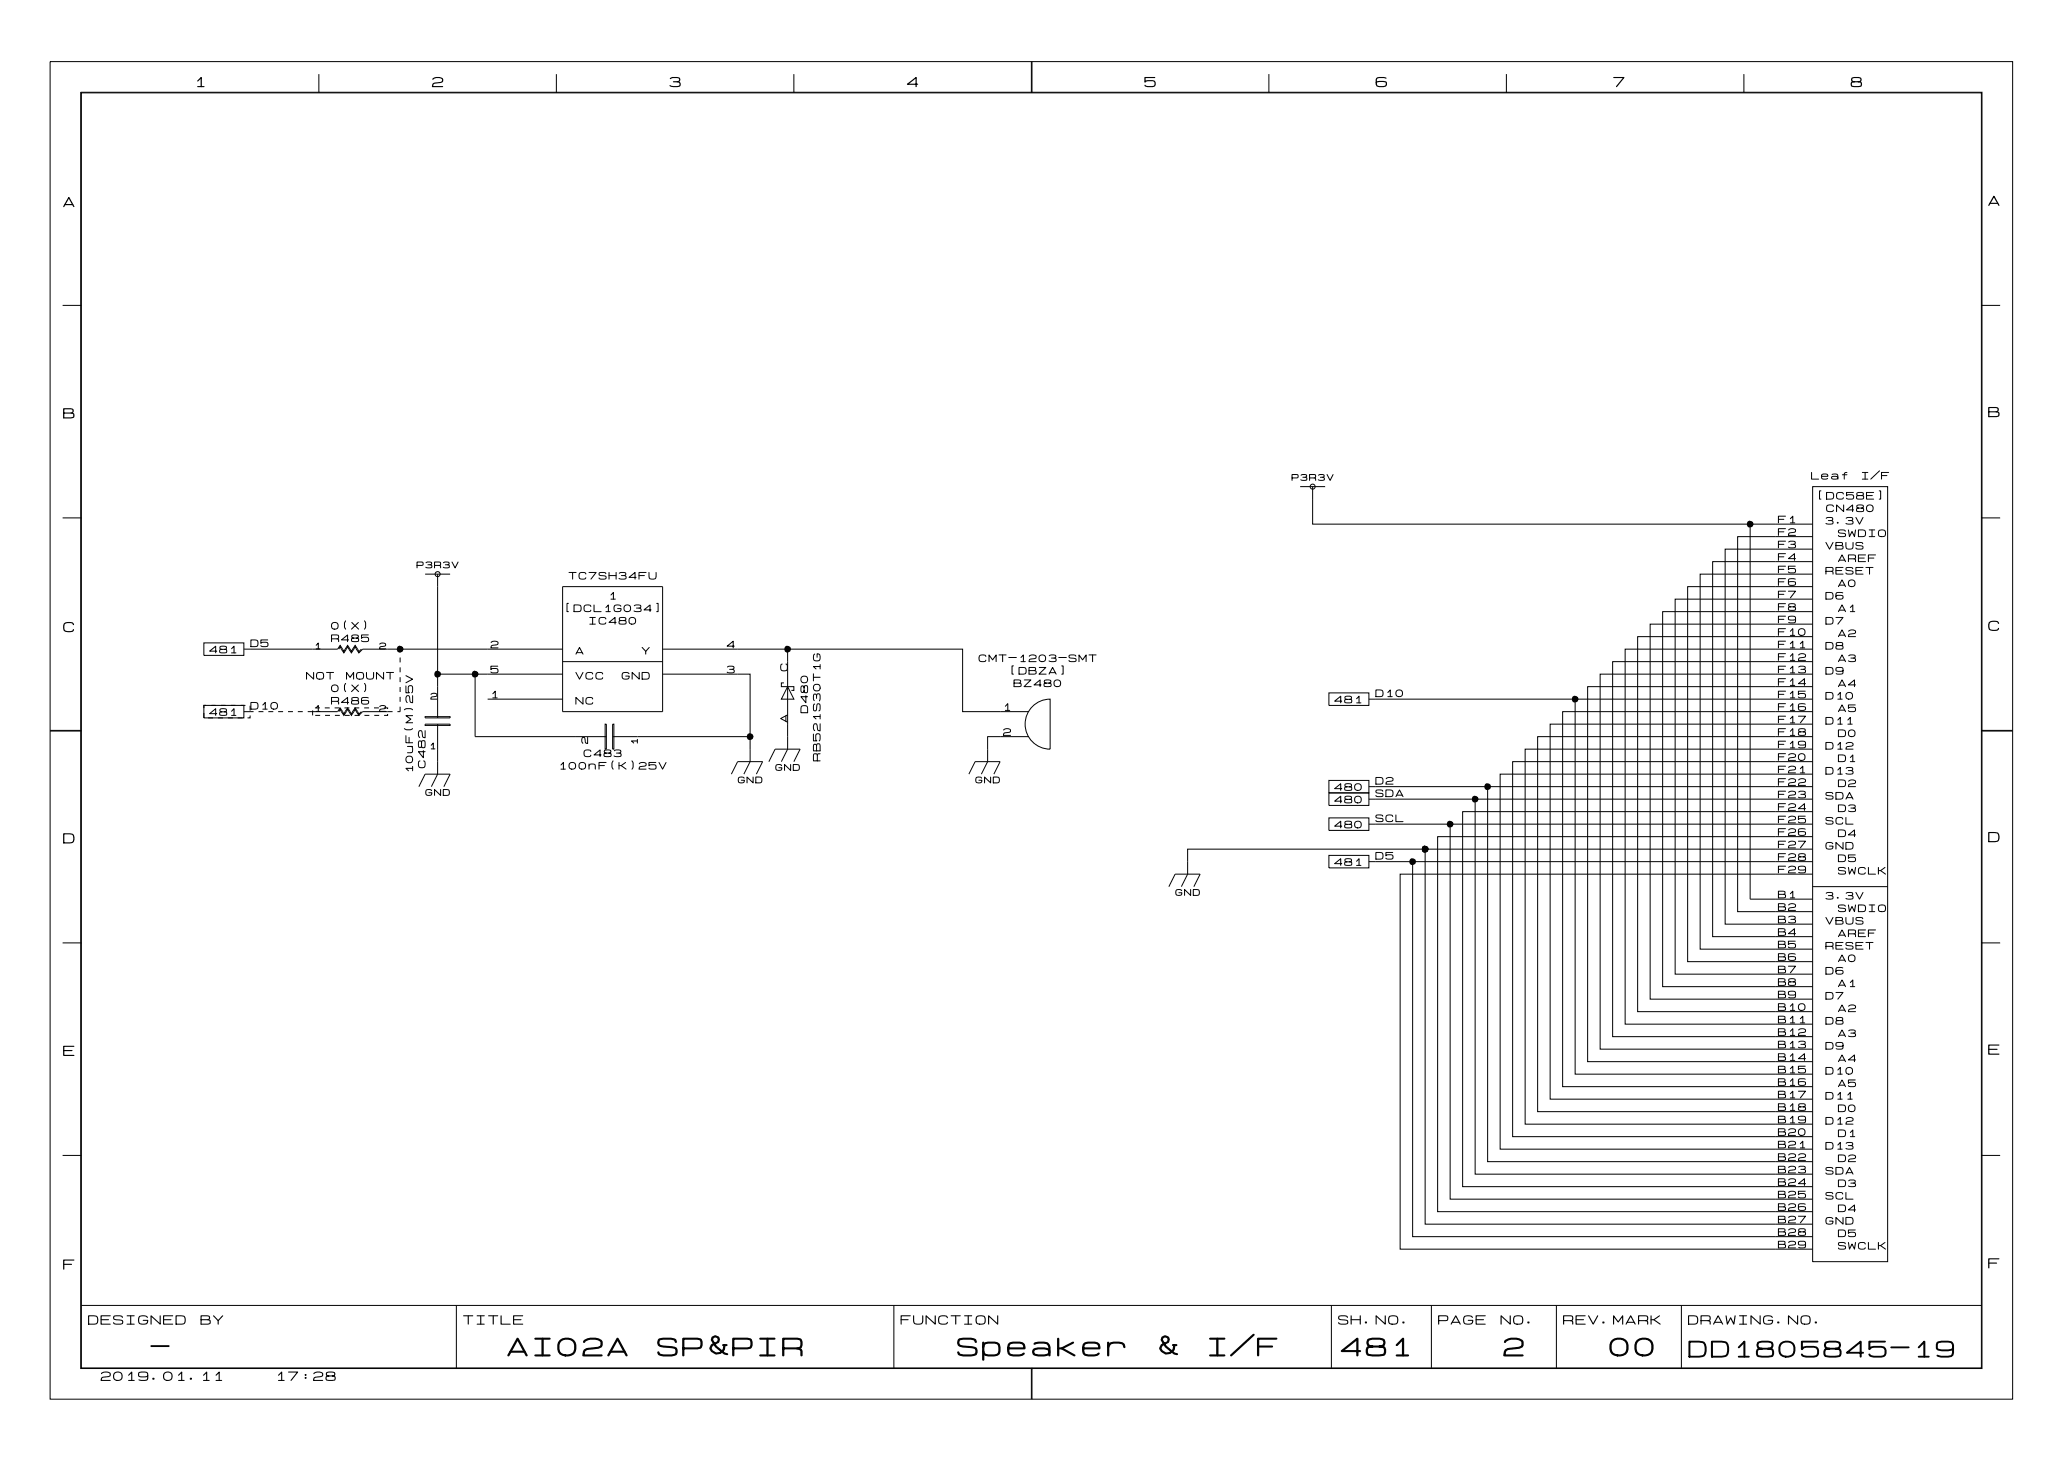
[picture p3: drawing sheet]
<svg xmlns="http://www.w3.org/2000/svg" width="297mm" height="210mm" viewBox="0 0 297 210" stroke-linecap="round" stroke-linejoin="round" font-family="sans-serif">
<g fill="none" stroke="#000" stroke-width=".14">
<path d="M7.2 8.9h282v192.1h-282zM11.6 13.3h273.2v183.3h-273.2zM11.7 13.3h273v183.2h-273zM45.8 10.6v2.7M79.9 10.6v2.7M114.1 10.6v2.7M148.2 8.9v4.4M148.3 8.9v4.4M182.3 10.6v2.7M216.4 10.6v2.7M250.6 10.6v2.7M9 43.9h2.7"/>
<path d="M284.7 43.9h2.7M9 74.4h2.7M186.8 69.9h3.6M188.6 69.9v5.4h71.8M251.4 75.3v53.9h9M255 77.1h-5.3v53.9h10.7M255 77.1h5.4M260.4 69.9h10.8v111.4h-10.8zM260.4 78.9h-12.5v53.9h12.5M284.7 74.4h2.7M29.3 92.4h5.7v1.8h-5.7zM35 93.3h13.5l.4-.6 .5 .9 .5-.9 .6 .9 .5-.9 .6 .9 .3-.3"/>
<path d="M57.5 93.3v.5M57.5 94.5v.7M57.5 95.9v.7M57.5 97.3v.7M57.5 98.7v.7M61.1 82.5h3.6M62.9 96.9v6.2M62.9 82.5v14.4h17.9M68.3 96.9v8.9h18.8M80.8 93.3h-28.7l-.5 .5-.6-.9-.5 .9-.6-.9-.5 .9-.5-.9-.2 .4M80.8 84.3h14.4v17.9h-14.4zM80.8 95.1h14.4"/>
<path d="M95.2 96.9h12.6v12.5l-.9 1.8M95.2 93.3h43.1v8.9h5.4M112.6 98.1h-.3v.6h1.8v.5h-.4M113.2 93.3v1.8M113.2 98.7l.9 1.7h-1.8zM113.2 95.1v8.9M190.9 99.6h5.8v1.7h-5.8zM260.4 98.7h-32.3v53.8h32.3M260.4 96.9h-30.5v53.8h30.5M260.4 93.3h-26.9v53.8h26.9M260.4 80.7h-14.3v53.9h14.3M260.4 84.3h-17.9v53.9h17.9"/>
<path d="M260.4 82.5h-16.1v53.9h16.1M260.4 87.9h-21.5v53.9h21.5M260.4 86.1h-19.7v53.9h19.7M260.4 91.5h-25.1v53.8h25.1M260.4 89.7h-23.3v53.8h23.3M260.4 95.1h-28.7v53.8h28.7M7.2 105h4.5M7.2 104.9h4.5M29.3 102.4v.7M29.3 101.3h5.7v1.8h-5.7zM29.6 101.3h-.3v.4M29.9 103.1h.7"/>
<path d="M30.3 101.3h.7M31.3 103.1h.7M31.7 101.3h.7M32.7 103.1h.7M33.1 101.3h.8M34.2 103.1h.7M34.6 101.3h.7M35.9 102.8v.3h-.3M35.9 101.4v.7M36.4 102.2h-1.4M37.1 102.2h.7M38.6 102.2h.7"/>
<path d="M40 102.2h.7M41.4 102.2h.7M42.8 102.2h.7M44.2 102.2h4.3l.4-.5 .5 .9 .5-.9 .6 .9 .5-.9 .6 .9 .3-.4M44.9 102.1v.7M45.3 101.7h.7M45.3 102.8h.7M46.7 101.7h.7M46.7 102.8h.7M48.1 101.7h.7M48.1 102.8h.7M49.5 101.7h.7"/>
<path d="M49.5 102.8h.7M50.9 101.7h.7M50.9 102.8h.8M52.3 101.7h.7M52.4 102.8h.7M53.7 101.7h.7M53.8 102.8h.7M55.1 101.7h.6v.2M55.7 102.6v.2h-.5M56.4 102.2h-4.3l-.5 .6-.6-.9-.5 .9-.6-.9-.5 .9-.5-.9-.2 .3M57.5 101.5v.7h-.4M57.5 100.1v.7"/>
<path d="M60.2 113l.9-1.8h3.6l-.9 1.8M61.1 104h3.6v.2h-3.6zM61.1 103h3.6v.1h-3.6zM62.9 104v7.2l-.9 1.8M70.1 100.4h10.7M86.9 104h.2v3.6h-.2zM88 104h.2v3.6h-.2zM105.1 111.2l.9-1.8h3.6l-.9 1.8M107.8 105.8h-19.8M110.5 109.4l.9-1.8h3.6l-.9 1.8M113.2 104v1.8M113.2 105.8v1.8l-.9 1.8"/>
<path d="M139.2 111.2l.9-1.8h3.6l-.9 1.8M141.9 107.6v1.8l-.9 1.8M143.7 102.2h4.1M147.8 105.8h-5.9v1.8M148.3 101.5a3.6 3.6 0 0 1 2.6-1.1v7.2a3.6 3.6 0 0 1-3.3-2.2 3.6 3.6 0 0 1 .7-3.9zM190.9 117.5h5.8v1.8h-5.8zM190.9 113.9h5.8v1.8h-5.8zM190.9 112.1h5.8v1.8h-5.8zM208.3 118.4h-11.6M211.9 114.8h-15.2M213.7 113h-17M226.3 100.4h-29.6"/>
<path d="M260.4 102.2h-35.9v53.9h35.9M260.4 111.2h-44.9v53.9h44.9M260.4 113h-46.7v53.9h46.7M260.4 100.4h-34.1v53.9h34.1M260.4 109.4h-43.1v53.9h43.1M260.4 105.8h-39.5v53.9h39.5M260.4 107.6h-41.3v53.9h41.3M260.4 104h-37.7v53.9h37.7M260.4 114.8h-48.5v53.9h48.5M260.4 116.6h-50.3v53.9h50.3M260.4 118.4h-52.1v53.9h52.1M284.7 104.9h4.5"/>
<path d="M284.7 105h4.5M9 135.5h2.7M167.9 127.4l.9-1.8h3.6l-.9 1.8M190.9 122.9h5.8v1.8h-5.8zM203 123.8h-6.3M204.8 122h-34.2v3.6l-.9 1.8M204.8 122v53.9h55.6M260.4 120.2h-53.9v53.9h53.9M260.4 125.6h-59.2v53.9h59.2M260.4 123.8h-57.4v53.9h57.4M260.4 122h-55.6M260.4 127.4h10.8"/>
<path d="M284.7 135.5h2.7M9 166h2.7M284.7 166h2.7M11.7 187.6h273M65.6 187.6v8.9M128.4 187.6v8.9M148.2 196.5v4.5M148.3 196.5v4.5M191.3 187.6v8.9M205.7 187.6v8.9M223.6 187.6v8.9M241.6 187.6v8.9"/>
<circle cx="188.6" cy="69.9" r=".36"/>
<circle cx="62.9" cy="82.5" r=".36"/>
</g>
<path d="M251.2 74.9l.2-.1 .5 .2v.3l-.1 .3-.4 .2-.3-.1-.1-.3v-.3zM57.2 92.8h.3l.4 .2 .1 .3-.1 .3-.5 .2-.2-.1-.2-.3v-.3zM62.6 96.4h.3l.4 .2 .1 .3-.2 .3-.4 .1-.3-.1-.1-.2v-.3zM68 96.4h.2l.5 .2 .1 .3-.2 .3-.4 .1-.3-.1-.1-.2v-.3zM112.9 92.8h.2l.5 .2 .1 .3-.2 .3-.4 .2-.3-.1-.1-.3v-.3zM107.5 105.4l.3-.1 .4 .2 .1 .3-.2 .4-.4 .1-.3-.1-.1-.2v-.3zM208 118l.3-.1 .4 .2 .1 .3-.1 .3-.4 .2-.3-.1-.1-.3v-.3zM211.6 114.4l.3-.1 .4 .2 .1 .3-.1 .3-.4 .2-.3-.1-.1-.3v-.3zM213.4 112.6l.3-.1 .4 .2 .1 .3-.1 .3-.4 .2-.3-.1-.1-.3v-.3zM226 100h.3l.4 .2 .1 .2-.1 .4-.5 .1-.2-.1-.2-.2 .1-.3zM202.7 123.4l.2-.1 .5 .2 .1 .3-.2 .3-.4 .2-.3-.1-.1-.3v-.3zM204.5 121.6l.2-.1 .5 .2v.3l-.1 .3-.4 .2-.3-.1-.1-.3v-.3z" fill="#000"/>
<g font-size="3.6">
<text x="72.8" y="195.4">AI02A</text>
<text x="94.3" y="195.4">SP&amp;PIR</text>
<text x="137.4" y="195.4">Speaker</text>
<text x="166.1" y="195.4">&amp;</text>
<text x="173.3" y="195.4">I/F</text>
<text x="192.5" y="195.4">481</text>
<text x="215.8" y="195.4">2</text>
<text x="231.1" y="195.4">00</text>
</g>
<g font-size="3.2">
<text x="21.6" y="195.3">-</text>
<text x="242.5" y="195.5">DD1805845-19</text>
</g>
<g font-size="2">
<text x="27.9" y="12.8">1</text>
<text x="62" y="12.8">2</text>
<text x="96.1" y="12.8">3</text>
<text x="130.2" y="12.8">4</text>
<text x="164.3" y="12.8">5</text>
<text x="197.6" y="12.8">6</text>
<text x="231.7" y="12.8">7</text>
<text x="265.8" y="12.8">8</text>
<text x="285.6" y="29.8">A</text>
<text x="9" y="30">A</text>
<text x="9" y="60.4">B</text>
<text x="285.6" y="60.2">B</text>
<text x="9" y="91.1">C</text>
<text x="285.6" y="90.9">C</text>
<text x="9" y="121.4">D</text>
<text x="285.6" y="121.3">D</text>
<text x="9" y="152">E</text>
<text x="285.6" y="151.8">E</text>
<text x="9" y="182.7">F</text>
<text x="285.6" y="182.5">F</text>
</g>
<g font-size="1.8">
<text x="12.6" y="190.6">DESIGNED</text>
<text x="28.7" y="190.6">BY</text>
<text x="66.5" y="190.6">TITLE</text>
<text x="129.3" y="190.6">FUNCTION</text>
<text x="192.2" y="190.6">SH.NO.</text>
<text x="206.6" y="190.6">PAGE</text>
<text x="215.5" y="190.6">NO.</text>
<text x="224.5" y="190.6">REV.MARK</text>
<text x="242.5" y="190.6">DRAWING.NO.</text>
<text x="14.4" y="198.6">2019.01.11</text>
<text x="39.5" y="198.6">17:28</text>
</g>
<g font-size="1.4">
<text x="260.2" y="69.1">Leaf</text>
<text x="260.9" y="72">[DC58E]</text>
<text x="267.3" y="69.1">I/F</text>
<text x="255.4" y="77.2">F2</text>
<text x="255.4" y="75.4">F1</text>
<text x="262.2" y="75.6">3.3V</text>
<text x="262.3" y="73.8">CN480</text>
<text x="264" y="77.3">SWDIO</text>
<text x="81.6" y="83.5">TC7SH34FU</text>
<text x="255.4" y="82.6">F5</text>
<text x="255.4" y="80.8">F4</text>
<text x="255.4" y="79">F3</text>
<text x="262.2" y="82.7">RESET</text>
<text x="262.2" y="79.1">VBUS</text>
<text x="264" y="80.9">AREF</text>
<text x="80.9" y="88.1">[DCL1G034]</text>
<text x="84.5" y="89.9">IC480</text>
<text x="87.4" y="86.3">1</text>
<text x="255.4" y="89.7">F9</text>
<text x="255.4" y="87.9">F8</text>
<text x="255.4" y="86.1">F7</text>
<text x="255.4" y="84.4">F6</text>
<text x="262.2" y="89.9">D7</text>
<text x="262.2" y="86.3">D6</text>
<text x="264" y="84.5">A0</text>
<text x="264" y="88.1">A1</text>
<text x="30" y="94.1">481</text>
<text x="35.9" y="93.2">D5</text>
<text x="47.5" y="92.4">R485</text>
<text x="47.5" y="90.6">0(X)</text>
<text x="70.4" y="93.3">2</text>
<text x="82.6" y="94.2">A</text>
<text x="92.1" y="94.2">Y</text>
<text x="104.4" y="93.3">4</text>
<text x="140.5" y="95.3">CMT-1203-SMT</text>
<text x="255.4" y="93.3">F11</text>
<text x="255.4" y="91.5">F10</text>
<text x="255.4" y="95.1">F12</text>
<text x="262.2" y="93.5">D8</text>
<text x="264" y="95.3">A3</text>
<text x="264" y="91.7">A2</text>
<text x="43.9" y="97.8">NOT</text>
<text x="47.5" y="101.4">R486</text>
<text x="47.5" y="99.6">0(X)</text>
<text x="49.7" y="97.8">MOUNT</text>
<text x="70.4" y="100.5">1</text>
<text x="70.4" y="96.9">5</text>
<text x="82.6" y="97.8">VCC</text>
<text x="82.6" y="101.4">NC</text>
<text x="89.3" y="97.8">GND</text>
<text x="104.4" y="96.9">3</text>
<text x="113.4" y="96.5" transform="rotate(-90 113.4 96.5)">C</text>
<text x="144.9" y="97.1">[DBZA]</text>
<text x="145.6" y="98.9">BZ480</text>
<text x="191.6" y="101.2">481</text>
<text x="197.6" y="100.3">D10</text>
<text x="255.4" y="96.9">F13</text>
<text x="255.4" y="98.7">F14</text>
<text x="255.4" y="100.5">F15</text>
<text x="262.2" y="100.7">D10</text>
<text x="262.2" y="97.1">D9</text>
<text x="264" y="98.9">A4</text>
<text x="30" y="103">481</text>
<text x="35.9" y="102.1">D10</text>
<text x="113.4" y="103.9" transform="rotate(-90 113.4 103.9)">A</text>
<text x="116.3" y="102.5" transform="rotate(-90 116.3 102.5)">D480</text>
<text x="144.1" y="102.3">1</text>
<text x="144.1" y="105.9">2</text>
<text x="255.4" y="102.3">F16</text>
<text x="255.4" y="104.1">F17</text>
<text x="255.4" y="105.9">F18</text>
<text x="255.4" y="107.7">F19</text>
<text x="262.2" y="107.9">D12</text>
<text x="262.2" y="104.3">D11</text>
<text x="264" y="106.1">D0</text>
<text x="264" y="102.5">A5</text>
<text x="59.5" y="111.1" transform="rotate(-90 59.5 111.1)">10uF(M)25V</text>
<text x="61.3" y="110.4" transform="rotate(-90 61.3 110.4)">C482</text>
<text x="80.2" y="110.8">100nF(K)25V</text>
<text x="83.8" y="109">C483</text>
<text x="118.1" y="109.4" transform="rotate(-90 118.1 109.4)">RB521S30T1G</text>
<text x="191.6" y="113.8">480</text>
<text x="197.6" y="112.9">D2</text>
<text x="255.4" y="109.5">F20</text>
<text x="255.4" y="111.3">F21</text>
<text x="255.4" y="113.1">F22</text>
<text x="262.2" y="111.5">D13</text>
<text x="264" y="109.7">D1</text>
<text x="264" y="113.3">D2</text>
<text x="191.6" y="119.2">480</text>
<text x="191.6" y="115.6">480</text>
<text x="197.6" y="118.3">SCL</text>
<text x="197.6" y="114.7">SDA</text>
<text x="255.4" y="114.9">F23</text>
<text x="255.4" y="116.7">F24</text>
<text x="255.4" y="118.5">F25</text>
<text x="262.2" y="118.7">SCL</text>
<text x="262.2" y="115.1">SDA</text>
<text x="264" y="116.9">D3</text>
<text x="191.6" y="124.6">481</text>
<text x="197.6" y="123.7">D5</text>
<text x="255.4" y="120.3">F26</text>
<text x="255.4" y="122.1">F27</text>
<text x="255.4" y="123.9">F28</text>
<text x="255.4" y="125.7">F29</text>
<text x="262.2" y="122.2">GND</text>
<text x="264" y="124">D5</text>
<text x="264" y="120.5">D4</text>
<text x="264" y="125.8">SWCLK</text>
<text x="255.4" y="129.3">B1</text>
<text x="255.4" y="131">B2</text>
<text x="262.2" y="129.4">3.3V</text>
<text x="264" y="131.2">SWDIO</text>
<text x="255.4" y="132.8">B3</text>
<text x="255.4" y="134.6">B4</text>
<text x="255.4" y="136.4">B5</text>
<text x="262.2" y="133">VBUS</text>
<text x="262.2" y="136.6">RESET</text>
<text x="264" y="134.8">AREF</text>
<text x="255.4" y="138.2">B6</text>
<text x="255.4" y="140">B7</text>
<text x="255.4" y="141.8">B8</text>
<text x="255.4" y="143.6">B9</text>
<text x="262.2" y="143.8">D7</text>
<text x="262.2" y="140.2">D6</text>
<text x="264" y="138.4">A0</text>
<text x="264" y="142">A1</text>
<text x="255.4" y="145.4">B10</text>
<text x="255.4" y="147.2">B11</text>
<text x="255.4" y="149">B12</text>
<text x="262.2" y="147.4">D8</text>
<text x="264" y="149.2">A3</text>
<text x="264" y="145.6">A2</text>
<text x="255.4" y="150.8">B13</text>
<text x="255.4" y="152.6">B14</text>
<text x="255.4" y="154.4">B15</text>
<text x="262.2" y="154.6">D10</text>
<text x="262.2" y="151">D9</text>
<text x="264" y="152.8">A4</text>
<text x="255.4" y="156.2">B16</text>
<text x="255.4" y="158">B17</text>
<text x="255.4" y="159.8">B18</text>
<text x="255.4" y="161.6">B19</text>
<text x="262.2" y="161.8">D12</text>
<text x="262.2" y="158.2">D11</text>
<text x="264" y="160">D0</text>
<text x="264" y="156.4">A5</text>
<text x="255.4" y="163.4">B20</text>
<text x="255.4" y="165.2">B21</text>
<text x="255.4" y="167">B22</text>
<text x="262.2" y="165.3">D13</text>
<text x="264" y="163.6">D1</text>
<text x="264" y="167.1">D2</text>
<text x="255.4" y="168.8">B23</text>
<text x="255.4" y="170.6">B24</text>
<text x="255.4" y="172.4">B25</text>
<text x="262.2" y="172.5">SCL</text>
<text x="262.2" y="168.9">SDA</text>
<text x="264" y="170.7">D3</text>
<text x="255.4" y="174.2">B26</text>
<text x="255.4" y="175.9">B27</text>
<text x="255.4" y="177.7">B28</text>
<text x="255.4" y="179.5">B29</text>
<text x="262.2" y="176.1">GND</text>
<text x="264" y="179.7">SWCLK</text>
<text x="264" y="177.9">D5</text>
<text x="264" y="174.3">D4</text>
</g>
<g font-size="1.3">
<text x="185.5" y="69.2">P3R3V</text>
<text x="59.8" y="81.8">P3R3V</text>
<text x="45.1" y="93.4">1</text>
<text x="54.4" y="93.4">2</text>
<text x="61.8" y="100.7">2</text>
<text x="45.1" y="102.4">1</text>
<text x="54.4" y="102.4">2</text>
<text x="61.6" y="107.8">1</text>
<text x="84.6" y="106.9" transform="rotate(-90 84.6 106.9)">2</text>
<text x="91.8" y="107.1" transform="rotate(-90 91.8 107.1)">1</text>
<text x="106" y="112.7">GND</text>
<text x="111.4" y="110.9">GND</text>
<text x="140.1" y="112.7">GND</text>
<text x="61.1" y="114.5">GND</text>
<text x="168.8" y="128.9">GND</text>
</g>
</svg>
